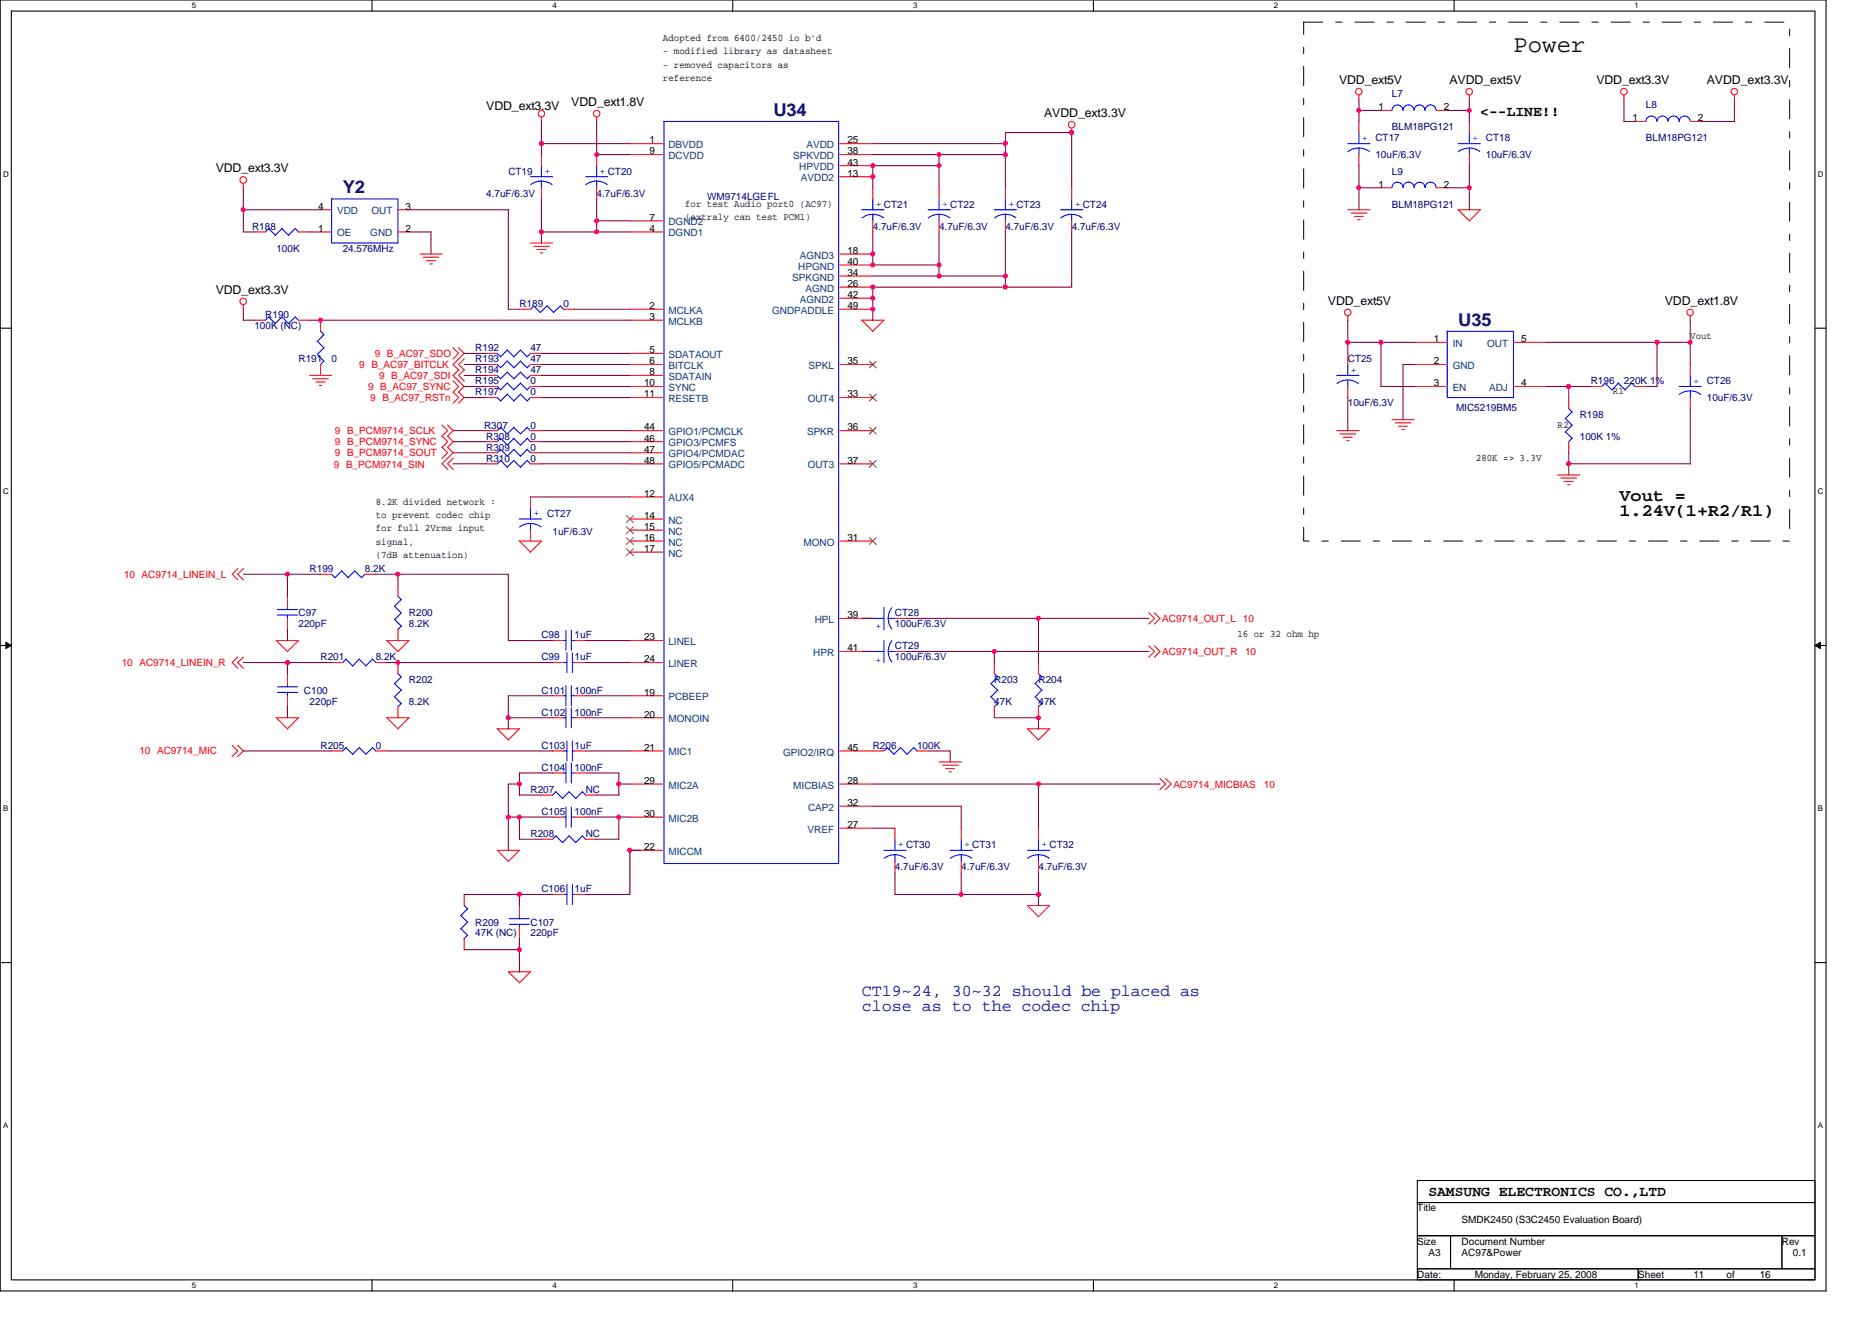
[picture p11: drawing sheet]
<svg xmlns="http://www.w3.org/2000/svg" width="297mm" height="210mm" viewBox="0 0 297 210" stroke-linecap="round" stroke-linejoin="round" font-family="sans-serif">
<path d="M0 0h289.7v204.9h-289.7zM1.8 1.8h286.2v201.3h-286.2z" fill="none" stroke="#000" stroke-width=".17"/>
<g fill="#fff">
<path d="M30.4 .2h.7v1.4h-.7z"/>
<path d="M30.4 203.3h.7v1.4h-.7z"/>
</g>
<path d="M59 0v1.8M59 203.1v1.8" fill="none" stroke="#000" stroke-width=".17"/>
<g fill="#fff">
<path d="M87.6 .2h.7v1.4h-.7z"/>
<path d="M87.6 203.3h.7v1.4h-.7z"/>
</g>
<path d="M116.3 0v1.8M116.3 203.1v1.8" fill="none" stroke="#000" stroke-width=".17"/>
<g fill="#fff">
<path d="M144.9 .2h.7v1.4h-.7z"/>
<path d="M144.9 203.3h.7v1.4h-.7z"/>
</g>
<path d="M173.5 0v1.8M173.5 203.1v1.8" fill="none" stroke="#000" stroke-width=".17"/>
<g fill="#fff">
<path d="M202.1 .2h.7v1.4h-.7z"/>
<path d="M202.1 203.3h.7v1.4h-.7z"/>
</g>
<path d="M230.7 0v1.8M230.7 203.1v1.8" fill="none" stroke="#000" stroke-width=".17"/>
<g fill="#fff">
<path d="M259.4 .2h.6v1.4h-.6z"/>
<path d="M259.4 203.3h.6v1.4h-.6z"/>
<path d="M.5 26.9h.9v1.4h-.9z"/>
<path d="M288.4 26.9h.9v1.4h-.9z"/>
<path d="M.5 77.3h.9v1.4h-.9z"/>
<path d="M288.4 77.3h.9v1.4h-.9z"/>
</g>
<path d="M0 52.1h1.8M288 52.1h1.7" fill="none" stroke="#000" stroke-width=".17"/>
<g fill="#fff">
<path d="M.5 127.6h.8v1.4h-.8z"/>
<path d="M288.4 127.6h.9v1.4h-.9z"/>
</g>
<path d="M0 102.4h1.8M288 102.4h1.7" fill="none" stroke="#000" stroke-width=".17"/>
<path d="M.9 101.9l.9 .5-.9 .5zM288 102.4l.9-.5v1z" fill="#000" stroke="#000" stroke-width=".16"/>
<g fill="#fff">
<path d="M.5 177.9h.8v1.4h-.8z"/>
<path d="M288.4 177.9h.9v1.4h-.9z"/>
</g>
<path d="M0 152.8h1.8M288 152.8h1.7M224.9 187.4h63.1v3.5h-63.1zM224.9 190.9h63.1v5.2h-63.1zM224.9 196.1h5.3v5.3h-5.3zM230.2 196.1h52.5v5.3h-52.5zM282.7 196.1h5.3v5.3h-5.3zM224.9 201.4h35v1.7h-35zM259.9 201.4h28.1v1.7h-28.1z" fill="none" stroke="#000" stroke-width=".17"/>
<path d="M206.9 3.5h77.1v82.4h-77.1v-82.4" fill="none" stroke="#000" stroke-width=".16" stroke-dasharray="3 2 1 2"/>
<g fill="none" stroke="#f00" stroke-width=".17">
<path d="M85.9 18.6v.7M94.7 18.6v.7M215.6 15.1v.7M215.6 19.3v1.7M219.1 17.5h1.8M227.9 17.5h1.7M233.1 19.3v1.7M233.1 15.1v.7M257.7 15.1v.7M259.4 19.3h1.8M268.2 19.3h1.7M275.2 15.1v.7"/>
<path d="M38.6 29.1v.7M40.4 36.8h1.7M47.4 36.8h1.7M50.9 33.3h1.7M50.9 36.8h1.7M63.1 33.3h1.8M63.1 36.8h1.8M84.2 38.6h3.5M84.7 39.1h2.5M85.2 39.6h1.4M85.9 24.5v1.8M85.9 29.8v1.8"/>
<path d="M94.7 24.5v1.8M94.7 29.8v1.8M99.9 36.8h5.3M99.9 22.8h5.3M99.9 24.5h5.3M99.9 35.1h5.3M133.2 22.8h5.3M133.2 24.5h5.3M133.2 26.3h5.3M133.2 28h5.3M138.5 29.8v1.8M138.5 35.1v1.7"/>
<path d="M149 29.8v1.8M149 35.1v1.7M159.5 29.8v1.8M159.5 35.1v1.7M170 20.3v.8M170 29.8v1.8M170 35.1v1.7M213.9 33.3h3.5M214.4 33.8h2.5M214.9 34.4h1.4M215.4 34.9h.4M215.6 24.5v1.8"/>
<path d="M219.1 29.8h1.8M227.9 29.8h1.7M233.1 24.5v1.8M234.9 33.3l-1.8 1.8-1.7-1.8h3.5M38.6 48.4v.7M40.4 50.8h1.7M47.4 50.8h1.7M49.1 59.6h3.5M50.9 50.8v1.8M50.9 57.8v1.8M66.7 40.3h3.5M67.2 40.8h2.4"/>
<path d="M67.7 41.4h1.4M68.2 41.9h.4M71.9 55.2l.9 .9-.9 .9M72.7 55.2l1 .9-1 .9M72.8 56.9l-.9 .9 .9 .9M72.8 58.7l-.9 .9 .9 .9M73.7 56.9l-.9 .9 .9 .9M73.7 58.7l-.9 .9 .9 .9M77.1 59.6h1.8M77.1 57.8h1.8M77.1 56.1h1.8M82.4 49.1h1.8"/>
<path d="M84.2 59.6h1.7M84.2 57.8h1.7M84.2 56.1h1.7M85.7 40.1h.4M89.4 49.1h1.8M99.9 50.8h5.3M99.9 59.6h5.3M99.9 57.8h5.3M99.9 49.1h5.3M99.9 56.1h5.3M133.2 40.3h5.3M133.2 57.8h5.3"/>
<path d="M133.2 49.1h5.3M133.2 45.6h5.3M133.2 43.8h5.3M133.2 42.1h5.3M133.2 47.3h5.3M140.2 50.8l-1.7 1.8M140.3 50.8h-3.5l1.7 1.8M213.9 56.1v1.7M213.9 50.1v.7M224.4 54.3h5.2M224.4 57.8h5.2M240.2 54.3h5.2"/>
<path d="M268.2 50.1v.7M268.2 57.8v1.8M49.6 60.1h2.5M50.1 60.6h1.5M50.7 61.2h.4M70.1 67.5l.9 .8-.9 1M70.1 71l.9 .9-.9 .8M70.1 69.2l.9 .9-.9 .9M71 67.5l.9 .8-.9 1M71 71l.9 .9-1.8 1.7 1 .9M71 69.2l.9 .9-.9 .9M71.9 60.5l.9 .8-.9 1"/>
<path d="M71.9 62.2l.9 .9-.9 .9M71.9 72.7l-.9 .9 .9 .9M72.7 60.5l1 .8-1 1M72.7 62.2l1 .9-1 .9M77.1 68.3h1.8M77.1 71.9h1.8M77.1 73.6h1.8M77.1 70.1h1.8M77.1 61.3h1.8M77.1 63.1h1.8M84.2 68.3h1.7M84.2 71.9h1.7"/>
<path d="M84.2 73.6h1.7M84.2 70.1h1.7M84.2 78.9v1.7M84.2 61.3h1.7M84.2 63.1h1.7M99.9 68.3h5.3M99.9 61.3h5.3M99.9 63.1h5.3M99.9 71.9h5.3M99.9 73.6h5.3M99.9 70.1h5.3M99.9 78.9h5.3"/>
<path d="M133.2 68.3h5.3M133.2 63.1h5.3M133.2 73.6h5.3M212.1 68.3h3.5M212.6 68.9h2.5M213.1 69.4h1.5M213.7 69.9h.4M213.9 61.3v1.8M220.9 66.6h3.5M221.4 67.1h2.5M221.9 67.6h1.4M222.5 68.2h.3"/>
<path d="M224.4 61.3h5.2M240.2 61.3h5.2M247.2 75.4h3.5M247.7 75.9h2.5M248.2 76.4h1.4M248.7 76.9h.4M248.9 63.1v1.8M248.9 70.1v1.8M252.4 61.3h1.8M259.4 61.3h1.8M268.2 63.1v1.8M37.7 90.2l-.9 .9 .9 .9"/>
<path d="M38.6 90.2l-.9 .9 .9 .9M45.6 94.6v1.8M45.6 98.1v1.8M50.9 91.1h1.7M57.9 91.1h1.7M63.1 92.9v1.7M63.1 99.9v1.8M82.4 85.9l1.8 1.7M82.4 85.9h3.5l-1.7 1.8M84.2 84.1v1.8M99.9 85.9h5.3M99.9 87.6h5.3"/>
<path d="M99.9 84.1h5.3M99.9 82.4h5.3M133.2 85.9h5.3M133.2 98.1h5.3M142 98.1h1.8M182.3 97.3l.9 .8-.9 .9M183.2 97.3l.9 .8-.9 .9M36.8 118.3l.9 .9-.9 .9M37.7 118.3l.9 .9-.9 .9M37.7 104.3l-.9 .9 .9 .9M38.6 104.3l-.9 .9 .9 .9M43.8 113.9l1.8 1.8"/>
<path d="M43.8 101.6l1.8 1.8M43.9 113.9h3.5M43.9 101.7h3.5M45.6 106.9v1.8M45.6 110.4v1.8M47.4 113.9l-1.8 1.8M47.4 101.7l-1.8 1.7M52.6 119.2h1.8M52.6 105.2h1.8M59.6 119.2h1.8M59.6 105.2h1.8M61.4 113.9l1.7 1.8"/>
<path d="M61.4 101.6l1.7 1.8M61.4 113.9h3.5l-1.8 1.8M61.4 101.7h3.5l-1.8 1.7M63.1 105.2v1.7M63.1 112.2v1.7M80.7 117.4l-1.8-1.7h3.5l-1.8 1.8M87.7 119.2h1.7M87.7 105.2h1.7M87.7 113.9h1.7M87.7 101.7h1.7M87.7 110.4h1.7M91.2 113.9h1.7"/>
<path d="M91.2 101.7h1.7M91.2 110.4h1.7M91.2 119.2h1.7M91.2 105.2h1.7M99.9 113.9h5.3M99.9 101.7h5.3M99.9 110.4h5.3M99.9 119.2h5.3M99.9 105.2h5.3M133.2 119.2h7M133.2 103.4h5.3M142 103.4h1.8"/>
<path d="M145.5 119.2h1.8M157.8 105.2v1.7M157.8 112.2v1.7M164.8 105.2v1.7M164.8 112.2v1.7M166.5 115.7l-1.7 1.8M166.6 115.7h-3.6l1.8 1.7M182.3 102.5l.9 .9-.9 .9M183.2 102.5l.9 .9-.9 .9M80.7 136.7l-1.8-1.7h3.5l-1.8 1.7M85.9 133.2h1.8M85.9 126.2h1.8"/>
<path d="M87.7 122.7h1.7M87.7 129.7h1.7M91.2 122.7h1.7M91.2 129.7h1.7M92.9 133.2h1.8M92.9 126.2h1.8M99.9 135h5.3M99.9 129.7h5.3M99.9 124.4h5.3M133.2 124.4h5.3M133.2 131.4h5.3M133.2 128h5.3"/>
<path d="M142 131.4v1.8M142 136.7v1.8M149 120.9h3.5M149.5 121.5h2.5M150 122h1.5M150.6 122.5h.4M152.5 131.4v1.8M152.5 136.7v1.8M164.8 131.4v1.8M164.8 136.7v1.8M184 123.5l1 .9-1 .9M184.9 123.5l.9 .9-.9 .9"/>
<path d="M73.7 142v1.7M73.7 149v1.7M82.4 143.7v1.8M82.4 147.2v1.8M84.2 154.2l-1.8 1.8M84.2 154.2h-3.5l1.7 1.8M87.7 142h1.7M91.2 142h1.7M166.5 143.7l-1.7 1.8M166.6 143.7h-3.6l1.8 1.8"/>
<circle cx="85.9" cy="18" r=".52"/>
<circle cx="94.7" cy="18" r=".52"/>
<circle cx="170" cy="19.8" r=".52"/>
<circle cx="215.6" cy="14.5" r=".51"/>
<circle cx="233.1" cy="14.5" r=".51"/>
<circle cx="257.7" cy="14.5" r=".52"/>
<circle cx="275.2" cy="14.5" r=".52"/>
<circle cx="38.6" cy="28.6" r=".52"/>
<circle cx="38.6" cy="47.8" r=".52"/>
<circle cx="213.9" cy="49.6" r=".52"/>
<circle cx="268.2" cy="49.6" r=".51"/>
</g>
<g fill="none" stroke="#00f" stroke-width=".17">
<path d="M105.4 19.3h27.7v117.8h-27.7zM220.9 17.5a.88 .88 0 0 1 .8-.8 .88 .88 0 0 1 .9 .8 .88 .88 0 0 1 .9-.8 .88 .88 0 0 1 .9 .8 .87 .87 0 0 1 .9-.8 .87 .87 0 0 1 .8 .8 .88 .88 0 0 1 .9-.8 .88 .88 0 0 1 .9 .8M261.2 19.3a.88 .88 0 0 1 .9-.9 .88 .88 0 0 1 .8 .9 .88 .88 0 0 1 .9-.9 .88 .88 0 0 1 .9 .9 .88 .88 0 0 1 .9-.9 .88 .88 0 0 1 .8 .9 .88 .88 0 0 1 .9-.9 .88 .88 0 0 1 .9 .9M42.6 36.3l1.1 1.1M42.6 36.3l-.5 .5M44.7 36.3l1.1 1.1M44.8 36.3l-1.1 1M46.8 36.3l.6 .5M46.9 36.3l-1.1 1M52.6 31.6h10.5v7h-10.5zM84.2 28h3.5M84.2 29.3l.6-.3 1.1-.3 .7 .1 1 .5"/>
<path d="M85.9 26.3v1.8M85.9 28.7v1.1M92.9 28h3.6M93 29.3l.6-.3 1.1-.3 .7 .1 1 .5M94.7 26.3v1.8M94.7 28.7v1.1M136.8 33.3h3.5M138.5 31.6v1.7M138.5 34v1.1M140.2 34.6l-1-.5-.7-.1-1.1 .2-.6 .4M147.3 33.3h3.5M149 31.6v1.7"/>
<path d="M149 34v1.1M150.7 34.6l-1-.5-.7-.1-1.1 .2-.6 .4M157.8 33.3h3.5M159.5 31.6v1.7M159.5 34v1.1M161.2 34.6l-1-.5-.7-.1-1.1 .2-.6 .4M168.3 33.3h3.5M168.3 34.6a2.79 2.79 0 0 1 3.4 0M170 31.6v1.7M170 34v1.1M213.9 22.8h3.5M213.9 24.1a2.83 2.83 0 0 1 3.4 0"/>
<path d="M215.6 21v1.8M215.6 23.5v1.1M227.9 29.8a.88 .88 0 0 0-.9-.9 .88 .88 0 0 0-.9 .9 .87 .87 0 0 0-.8-.9 .87 .87 0 0 0-.9 .9 .88 .88 0 0 0-.9-.9 .88 .88 0 0 0-.9 .9 .88 .88 0 0 0-.9-.9 .88 .88 0 0 0-.8 .9M231.4 22.8h3.5M231.4 24.1a2.83 2.83 0 0 1 3.4 0M233.1 21v1.8M233.1 23.5v1.1M42.1 50.8l.5-.5 1.1 1.1M43.7 51.4l1.1-1.1 1 1.1M47.4 50.8l-.5-.5-1.1 1.1M50.4 54.2l1 1M50.4 56.3l1 1"/>
<path d="M50.9 52.6l.5 .5M51.4 53.1l-1.1 1.1M51.4 55.2l-1.1 1.1M51.4 57.3l-.6 .6M78.9 57.8l.5 .6M78.9 56.1l.5 .5M78.9 59.6l.5 .5M80.5 57.3l1 1.1M80.5 55.5l1 1.1M80.5 57.3l-1.1 1.1M80.5 55.6l-1.1 1M82.6 57.3l1 1.1"/>
<path d="M82.6 55.5l1 1.1M82.6 59.1l1 1M82.6 57.3l-1.1 1.1M82.6 55.6l-1.1 1M82.6 59.1l-1.1 1M84.2 57.8l-.6 .6M84.2 49.1l.5-.6 1.1 1.1M84.2 56.1l-.6 .5M84.2 59.6l-.6 .5M86.8 48.6l1.1 1M86.8 48.5l-1.1 1.1M88.9 48.6l.5 .5"/>
<path d="M88.9 48.5l-1.1 1.1M212.1 59.6h3.5M213.9 57.8v1.8M229.6 52.6h10.6v10.5h-10.6zM268.2 59.6v1.8M79.4 67.8l1.1 1.1M79.4 71.3l1.1 1.1M79.4 73.1l1.1 1.1M79.4 69.6l1.1 1.1M79.5 67.8l-.6 .5M79.5 71.3l-.6 .6M79.5 73.1l-.6 .5"/>
<path d="M79.5 69.6l-.6 .5M80.5 60.8l1 1.1 1.1-1.1M80.5 60.8l-1.1 1.1-.5-.6M81.5 60.1l-1-1-1.1 1M81.5 67.8l1.1 1.1M81.5 71.3l1.1 1.1M81.5 73.1l1.1 1.1M81.5 69.6l1.1 1.1M81.6 67.8l-1.1 1.1M81.6 71.3l-1.1 1.1M81.6 73.1l-1.1 1M81.6 69.6l-1.1 1"/>
<path d="M82.6 62.5l1 1.1M82.6 60.8l1 1.1M82.6 62.6l-1.1 1-1-1.1-1.1 1.1-.5-.5M83.6 69.6l.6 .5M83.7 69.6l-1.1 1M84.2 63.1l-.6 .5M84.2 61.3l-.6 .6M84.2 68.4l-.5-.6-1.1 1.1M84.2 71.9l-.5-.6-1.1 1.1M84.2 73.6l-.5-.5-1.1 1M212.1 60.9a2.79 2.79 0 0 1 3.4 0M213.9 60.3v1.1"/>
<path d="M248.4 66.4l1.1 1.1M248.4 68.5l1.1 1.1M248.9 64.9l.6 .5M249.4 65.4l-1 1M249.4 67.5l-1 1.1M249.4 69.6l-.5 .5M254.7 60.8l1.1 1.1M254.7 60.8l-.5 .5M256.8 60.8l1.1 1.1M256.8 60.8l-1 1.1M258.9 60.8l.6 .6M258.9 60.8l-1.1 1.1"/>
<path d="M266.4 61.3h3.6M266.5 62.6a2.83 2.83 0 0 1 3.4 0M268.2 62v1.1M44 97.6h3.2M44 96.8h3.2M45.6 96.4v.4M45.6 97.6v.5M52.6 91.1l.5 .6M55.2 91.7l-1-1.1-1.1 1.1M57.4 91.7l-1.1-1.1-1.1 1.1M57.9 91.1l-.6 .6M63.1 94.6l.6 .6"/>
<path d="M63.7 95.2l-1.1 1 1.1 1.1M63.7 97.3l-1.1 1 1.1 1.1M63.7 99.4l-.6 .5M82.4 82.4h3.5M82.4 83.7a2.83 2.83 0 0 1 3.4 0M84.2 80.6v1.8M84.2 83.1v1.1M138.5 98.1h1.8M140.2 96.4v3.5M140.9 98.1l.1 .8 .5 .9M140.9 98.1h1.1M141.5 96.4l-.3 .7-.3 1"/>
<path d="M44 109.9h3.2M44 109h3.2M45.6 108.7v.3M45.6 109.9v.5M54.9 118.7l1.1 1M54.9 104.6l1.1 1.1M54.9 118.6l-.5 .6M54.9 104.6l-.5 .6M56 119.7l1-1.1 1.1 1.1M57 104.6l1.1 1.1M57 104.6l-1 1.1M59.1 118.7l.5 .5"/>
<path d="M59.1 104.6l.5 .6M59.1 118.6l-1 1.1M59.1 104.6l-1 1.1M62.6 108.5l1.1 1.1M62.6 110.6l1.1 1.1-.6 .5M63.1 106.9l.6 .6M63.7 107.4l-1.1 1.1M63.7 109.5l-1.1 1.1M89.4 110.4h.4M89.4 113.9h.4M89.4 101.7h.4M89.4 119.2h.6"/>
<path d="M89.4 105.2h.6M89.8 100.1v3.1M89.8 108.8v3.2M89.8 112.3v3.2M90 103.6v3.2M90 117.6v3.2M90.6 110.4h.6M90.6 113.9h.6M90.6 101.7h.6M90.7 100.1v3.1M90.7 108.8v3.2M90.7 112.3v3.2"/>
<path d="M90.8 119.2h.4M90.8 105.2h.4M90.8 103.6v3.2M90.8 117.6v3.2M138.5 103.4h1.8M140.2 119.2l.6-.6 1.1 1.1M140.2 101.7v3.5M140.9 103.4h1.1M141.5 101.7l-.5 1-.1 .7 .3 1.1 .3 .6M141.8 119.7l1.1-1.1 1.1 1.1M145 118.7l.5 .5M145 118.6l-1.1 1.1"/>
<path d="M157.2 108.5l1.1 1.1M157.2 110.6l1.1 1.1-.5 .5M157.8 106.9l.5 .6M158.3 107.4l-1.1 1.1M158.3 109.5l-1.1 1.1M164.3 108.5l1 1.1M164.3 110.6l1 1.1M164.8 106.9l.5 .6M165.3 107.4l-1 1.1M165.3 109.5l-1 1.1M165.3 111.7l-.5 .5M88.2 132.7l1.1 1.1"/>
<path d="M88.2 125.7l1.1 1M88.2 132.7l-.5 .5M88.2 125.6l-.5 .6M89.4 122.7h.4M89.4 129.7h.4M89.8 121.1v3.2M89.8 128.1v3.2M90.3 132.7l1.1 1.1M90.3 132.7l-1 1M90.3 125.6l-1 1.1M90.6 122.7h.6M90.6 129.7h.6"/>
<path d="M90.7 121.1v3.2M90.7 128.1v3.2M92.4 132.7l.6 .5M92.4 125.7l.6 .5M92.4 132.7l-1 1M92.4 125.6l-1 1.1-1.1-1M140.2 135h3.6M140.3 136.2l.6-.3 1.1-.2h.7l1 .5M142 133.2v1.8M142 135.7v1M150.8 135h3.5M150.8 136.2a2.86 2.86 0 0 1 3.4 0"/>
<path d="M152.5 133.2v1.8M152.5 135.7v1M163 135h3.6M163.1 136.2l.6-.3 1.1-.2h.7l1 .5M164.8 133.2v1.8M164.8 135.7v1M73.7 143.7l.5 .6M74.2 144.3l-1.1 1 1.1 1.1M74.2 146.3l-1.1 1.1 1.1 1.1M74.2 148.4l-.6 .6M80.8 146.7h3.2M80.8 145.8h3.2"/>
<path d="M82.4 145.5v.3M82.4 146.7v.5M89.4 142h.6M90 140.4v3.2M90.8 142h.4M90.8 140.4v3.2"/>
</g>
<g fill="none" stroke="#804000" stroke-width=".16">
<path d="M138 57.3l1 1.1M139 57.3l-1.1 1.1M138 62.6l1 1M138 67.8l1 1.1M138 73.1l1 1.1M139 62.6l-1.1 1M139 67.8l-1.1 1.1M139 73.1l-1.1 1.1M99.4 85.3l1.1 1.1M99.4 87.1l1.1 1.1M99.4 83.6l1.1 1.1M99.4 81.9l1.1 1"/>
<path d="M100.5 85.3l-1.1 1.1M100.5 87.1l-1.1 1.1M100.5 83.6l-1.1 1.1M100.5 81.9l-1.1 1M138 85.3l1 1.1M139 85.3l-1.1 1.1"/>
</g>
<g fill="none" stroke="#800040" stroke-width=".17">
<path d="M85.9 19.3v5.3M94.7 19.3v5.3M215.6 17.5h3.5M215.6 15.8v3.5M229.6 17.5h3.6M233.1 15.8v3.5M257.7 15.8v3.5M257.7 19.3h1.8M269.9 19.3h5.3M275.2 15.8v3.5M38.6 33.3h12.3M38.6 29.8v7h1.8"/>
<path d="M49.1 36.8h1.8M64.9 33.3h15.8M64.9 36.8h3.5v3.5M80.7 33.3v15.8M85.9 36.8h14M85.9 22.8h14.1M85.9 31.6v7M94.7 24.5h5.2M94.7 35.1h5.2M94.7 31.6v5.2M138.5 22.8h21.1M138.5 36.8v5.3"/>
<path d="M138.5 24.5h21.1M149 24.5v5.3M149 36.8v7M149 26.3h-10.5v3.5M159.5 29.8v-8.8h10.6l-.1 8.8M159.5 36.8v8.8M170 36.8l.1 8.8h-31.6v5.2M215.6 29.8h3.5M215.6 26.3v7M229.6 29.8h3.6M233.1 26.3v7M38.6 49.1v1.7"/>
<path d="M38.6 50.8h1.8M49.1 50.8h50.9M73.6 59.6h3.5M73.7 57.8h3.5M73.7 56.1h3.5M80.7 49.1h1.7M85.9 59.6h14M85.9 57.8h14.1M85.9 56.1h14.1M91.2 49.1h8.8M138.5 43.8h21.1M138.5 42.1h10.5"/>
<path d="M213.9 50.8v5.3M213.9 54.3h10.5M219.1 54.3v7.1M224.4 57.8h-1.8v8.8M245.4 54.3h22.8M262.9 54.3v7.1M268.2 50.8v7.1M71.9 70.1h5.3M71.9 73.6h5.3M71.9 68.3h5.3M71.9 71.9h5.3M73.6 61.3h3.5"/>
<path d="M73.6 63.1h3.5M84.2 78.9h15.8M85.9 61.3h14M85.9 63.1h14M85.9 71.9h14.1M85.9 68.3h14.1M85.9 70.1h14.1M85.9 73.6h14.1M213.9 63.1v5.3M219.1 61.3h5.3M245.4 61.3h7M248.9 73.6h19.3"/>
<path d="M248.9 61.3v1.8M248.9 71.9v3.5M261.2 61.3h1.8M268.2 64.9v8.7M38.6 91.1h12.3M45.6 99.9v1.8M45.6 91.1v3.6M59.6 91.1h21.1M63.1 91.1v1.8M80.7 91.1v10.6h7M136.8 98.1h1.7M143.8 98.1h38.5"/>
<path d="M164.8 98.1v7.1M38.6 105.2h14M38.6 119.2h14M45.6 105.2v1.7M45.6 112.2v1.7M61.4 119.2h26.3M61.4 105.2h26.3M80.7 113.9h7M87.7 110.4h-7v5.3M92.9 101.7h7M92.9 110.4h7M92.9 105.2h7.1"/>
<path d="M92.9 113.9h7.1M92.9 119.2h7.1M136.8 103.4h1.7M143.8 103.4h38.5M147.3 119.2h3.5v1.7M157.8 113.9h7v1.8M157.8 103.4v1.8M80.7 129.7h7M82.4 126.2h3.5M82.4 122.7h5.3M82.4 122.7v3.5M82.4 129.7v3.5h3.5"/>
<path d="M82.4 124.4h-1.7v10.6M92.9 129.7h7.1M92.9 122.7h5.3M94.7 126.2h3.5M94.7 133.2h3.5M98.2 124.4h1.8M98.2 122.7v3.5M98.2 129.7v3.5M101.7 135l-1.8-.1 .1 7.1h-7.1M138.5 124.4h45.6M138.5 128h14v3.5M138.5 131.4h3.5"/>
<path d="M142 138.5v3.5h22.8M152.5 138.5v3.5M164.8 124.4v7.1M164.8 138.4v5.3M73.7 142h14M73.7 150.7h8.7M82.4 142v1.7M82.4 149v5.3"/>
</g>
<g fill="#f0f" stroke="#f0f" stroke-width=".17">
<circle cx="63.1" cy="105.2" r=".35"/>
<circle cx="164.8" cy="113.9" r=".34"/>
<circle cx="164.8" cy="98.1" r=".34"/>
<circle cx="157.8" cy="103.4" r=".34"/>
<circle cx="138.5" cy="28" r=".34"/>
<circle cx="138.5" cy="40.3" r=".34"/>
<circle cx="138.5" cy="26.3" r=".34"/>
<circle cx="149" cy="26.3" r=".34"/>
<circle cx="138.5" cy="49.1" r=".34"/>
<circle cx="138.5" cy="42.1" r=".34"/>
<circle cx="149" cy="42.1" r=".34"/>
<circle cx="138.5" cy="47.3" r=".34"/>
<circle cx="149" cy="24.5" r=".34"/>
<circle cx="159.5" cy="24.5" r=".35"/>
<circle cx="159.5" cy="22.8" r=".35"/>
<circle cx="170" cy="21" r=".34"/>
<circle cx="149" cy="43.8" r=".34"/>
<circle cx="159.5" cy="43.8" r=".35"/>
<circle cx="138.5" cy="45.6" r=".34"/>
<circle cx="159.5" cy="45.6" r=".35"/>
<circle cx="164.8" cy="124.4" r=".34"/>
<circle cx="152.5" cy="142" r=".34"/>
<circle cx="164.8" cy="142" r=".34"/>
<circle cx="85.9" cy="22.8" r=".34"/>
<circle cx="85.9" cy="36.8" r=".34"/>
<circle cx="94.7" cy="36.8" r=".34"/>
<circle cx="94.7" cy="35" r=".34"/>
<circle cx="94.7" cy="24.5" r=".34"/>
<circle cx="38.6" cy="33.3" r=".34"/>
<circle cx="50.9" cy="50.8" r=".34"/>
<circle cx="45.6" cy="105.2" r=".35"/>
<circle cx="63.1" cy="91.1" r=".35"/>
<circle cx="80.7" cy="113.9" r=".35"/>
<circle cx="82.4" cy="124.4" r=".34"/>
<circle cx="80.7" cy="129.7" r=".35"/>
<circle cx="82.4" cy="129.7" r=".34"/>
<circle cx="98.2" cy="129.7" r=".35"/>
<circle cx="99.9" cy="134.9" r=".34"/>
<circle cx="98.2" cy="124.4" r=".35"/>
<circle cx="45.6" cy="91.1" r=".35"/>
<circle cx="268.2" cy="54.3" r=".34"/>
<circle cx="233.1" cy="17.5" r=".34"/>
<circle cx="233.1" cy="29.8" r=".34"/>
<circle cx="215.6" cy="29.8" r=".34"/>
<circle cx="248.9" cy="73.6" r=".34"/>
<circle cx="213.8" cy="54.3" r=".34"/>
<circle cx="219.1" cy="54.3" r=".34"/>
<circle cx="248.9" cy="61.3" r=".34"/>
<circle cx="215.6" cy="17.5" r=".34"/>
<circle cx="262.9" cy="54.3" r=".34"/>
<circle cx="82.4" cy="142" r=".34"/>
<circle cx="82.4" cy="150.7" r=".34"/>
</g>
<text font-size="3.9" x="240.2" y="8.3">Power</text>
<g font-size="2.8" fill="#000080">
<text x="122.7" y="18.4">U34</text>
<text x="54.4" y="30.6">Y2</text>
<text x="231.4" y="51.7">U35</text>
</g>
<g font-size="2.8">
<text x="257" y="79.4">Vout =</text>
<text x="257" y="81.9">1.24V(1+R2/R1)</text>
</g>
<g font-size="2.6" fill="#0000a0">
<text x="136.8" y="158.1">CT19~24, 30~32 should be placed as</text>
<text x="136.8" y="160.5">close as to the codec chip</text>
</g>
<g font-size="2.3">
<text x="234.9" y="18.4">&lt;--LINE!!</text>
<text x="226.6" y="189.8">SAMSUNG ELECTRONICS CO.,LTD</text>
</g>
<g font-size="1.9">
<text x="77.1" y="17.5">VDD_ext3.3V</text>
<text x="90.7" y="16.8">VDD_ext1.8V</text>
<text x="212.5" y="13.3">VDD_ext5V</text>
<text x="230" y="13.3">AVDD_ext5V</text>
<text x="253.3" y="13.3">VDD_ext3.3V</text>
<text x="270.8" y="13.3">AVDD_ext3.3V</text>
<text x="165.7" y="18.5">AVDD_ext3.3V</text>
<text x="34.2" y="27.3">VDD_ext3.3V</text>
<text x="34.2" y="46.6">VDD_ext3.3V</text>
<text x="210.7" y="48.3">VDD_ext5V</text>
<text x="264.2" y="48.3">VDD_ext1.8V</text>
</g>
<g font-size="1.6">
<text x="105.2" y="6.5">Adopted from 6400/2450 io b'd</text>
<text x="105.2" y="8.6">- modified library as datasheet</text>
<text x="105.2" y="10.8">- removed capacitors as</text>
<text x="105.2" y="12.9">reference</text>
<text x="218.8" y="17.5">1</text>
<text x="229.1" y="17.5">2</text>
<text x="103.1" y="22.8">1</text>
<text x="134.5" y="22.8">25</text>
<text x="259.1" y="19.3">1</text>
<text x="269.4" y="19.3">2</text>
<text x="103.1" y="24.5">9</text>
<text x="134.5" y="26.3">43</text>
<text x="134.5" y="24.5">38</text>
<text x="134.5" y="28">13</text>
<text x="218.8" y="29.8">1</text>
<text x="229.1" y="29.8">2</text>
<text x="50.5" y="33.3">4</text>
<text x="64.4" y="33.3">3</text>
<text x="103.1" y="35">7</text>
<text x="108.7" y="32.8">for test Audio port0 (AC97)</text>
<text x="108.7" y="35">(extraly can test PCM1)</text>
<text x="50.5" y="36.8">1</text>
<text x="64.4" y="36.8">2</text>
<text x="103.1" y="36.8">4</text>
<text x="134.5" y="40.3">18</text>
<text x="134.5" y="45.6">26</text>
<text x="134.5" y="43.8">34</text>
<text x="134.5" y="42">40</text>
<text x="134.5" y="47.3">42</text>
<text x="103.1" y="49.1">2</text>
<text x="103.1" y="50.8">3</text>
<text x="134.5" y="49.1">49</text>
<text x="268.2" y="53.8">Vout</text>
<text x="103.1" y="57.8">6</text>
<text x="103.1" y="59.6">8</text>
<text x="103.1" y="56.1">5</text>
<text x="134.5" y="57.8">35</text>
<text x="227.5" y="54.3">1</text>
<text x="227.5" y="57.8">2</text>
<text x="241.4" y="54.3">5</text>
<text x="102.2" y="61.3">10</text>
<text x="102.2" y="63.1">11</text>
<text x="134.5" y="63.1">33</text>
<text x="227.5" y="61.3">3</text>
<text x="241.4" y="61.3">4</text>
<text x="255.9" y="62.6">R1</text>
<text x="102.2" y="70.1">46</text>
<text x="102.2" y="71.8">47</text>
<text x="102.2" y="68.3">44</text>
<text x="134.5" y="68.3">36</text>
<text x="247.2" y="67.9">R2</text>
<text x="102.2" y="73.6">48</text>
<text x="134.5" y="73.6">37</text>
<text x="234.2" y="73.1">280K =&gt; 3.3V</text>
<text x="59.6" y="80.1">8.2K divided network :</text>
<text x="59.6" y="82.2">to prevent codec chip</text>
<text x="102.2" y="78.8">12</text>
<text x="102.2" y="82.4">14</text>
<text x="59.6" y="84.3">for full 2Vrms input</text>
<text x="59.6" y="86.5">signal,</text>
<text x="59.6" y="88.6">(7dB attenuation)</text>
<text x="102.2" y="85.9">16</text>
<text x="102.2" y="87.6">17</text>
<text x="102.2" y="84.1">15</text>
<text x="134.5" y="85.9">31</text>
<text x="102.2" y="101.6">23</text>
<text x="134.5" y="98.1">39</text>
<text x="196.3" y="101.2">16 or 32 ohm hp</text>
<text x="102.2" y="105.1">24</text>
<text x="134.5" y="103.4">41</text>
<text x="102.2" y="110.4">19</text>
<text x="102.2" y="113.9">20</text>
<text x="102.2" y="119.2">21</text>
<text x="134.5" y="119.2">45</text>
<text x="102.2" y="124.4">29</text>
<text x="134.5" y="124.4">28</text>
<text x="102.2" y="129.7">30</text>
<text x="134.5" y="131.4">27</text>
<text x="134.5" y="127.9">32</text>
<text x="102.2" y="134.9">22</text>
<text x="224.9" y="192.3">Title</text>
<text x="224.9" y="197.5">Size</text>
<text x="231.9" y="197.5">Document Number</text>
<text x="231.9" y="194">SMDK2450 (S3C2450 Evaluation Board)</text>
<text x="282.7" y="197.5">Rev</text>
<text x="224.9" y="202.8">Date:</text>
<text x="226.6" y="199.3">A3</text>
<text x="231.9" y="199.3">AC97&amp;Power</text>
<text x="234" y="202.8">Monday, February 25, 2008</text>
<text x="259.9" y="202.8">Sheet</text>
<text x="268.7" y="202.8">11</text>
<text x="274" y="202.8">of</text>
<text x="279.2" y="202.8">16</text>
<text x="284.5" y="199.3">0.1</text>
</g>
<g font-size="1.6" fill="#000080">
<text x="220.9" y="15.5">L7</text>
<text x="261.2" y="17.2">L8</text>
<text x="218.2" y="22.5">CT17</text>
<text x="220.9" y="20.7">BLM18PG121</text>
<text x="235.8" y="22.5">CT18</text>
<text x="261.2" y="22.5">BLM18PG121</text>
<text x="80.7" y="27.7">CT19</text>
<text x="218.2" y="25.1">10uF/6.3V</text>
<text x="220.9" y="27.7">L9</text>
<text x="235.8" y="25.1">10uF/6.3V</text>
<text x="77.1" y="31.2">4.7uF/6.3V</text>
<text x="94.7" y="31.2">4.7uF/6.3V</text>
<text x="112.2" y="31.7">WM9714LGEFL</text>
<text x="220.9" y="33">BLM18PG121</text>
<text x="40" y="36.5">R188</text>
<text x="43.9" y="40">100K</text>
<text x="54.4" y="40">24.576MHz</text>
<text x="138.5" y="36.5">4.7uF/6.3V</text>
<text x="149" y="36.5">4.7uF/6.3V</text>
<text x="159.5" y="36.5">4.7uF/6.3V</text>
<text x="170" y="36.5">4.7uF/6.3V</text>
<text x="40.4" y="52.2">100K (NC)</text>
<text x="42.1" y="50.5">R190</text>
<text x="82.4" y="48.7">R189</text>
<text x="89.4" y="48.7">0</text>
<text x="47.4" y="57.5">R191</text>
<text x="52.6" y="57.5">0</text>
<text x="75.4" y="57.5">R193</text>
<text x="75.4" y="55.8">R192</text>
<text x="75.4" y="59.3">R194</text>
<text x="84.2" y="57.5">47</text>
<text x="84.2" y="55.8">47</text>
<text x="84.2" y="59.3">47</text>
<text x="213.9" y="57.5">CT25</text>
<text x="75.4" y="62.8">R197</text>
<text x="75.4" y="61">R195</text>
<text x="84.2" y="62.8">0</text>
<text x="84.2" y="61">0</text>
<text x="213.9" y="64.5">10uF/6.3V</text>
<text x="231" y="65.2">MIC5219BM5</text>
<text x="252.4" y="61">R196</text>
<text x="257.7" y="61">220K 1%</text>
<text x="270.8" y="61">CT26</text>
<text x="270.8" y="63.6">10uF/6.3V</text>
<text x="76.8" y="68">R307</text>
<text x="77.1" y="71.5">R309</text>
<text x="77.1" y="69.8">R308</text>
<text x="84.2" y="68">0</text>
<text x="84.2" y="71.5">0</text>
<text x="84.2" y="69.8">0</text>
<text x="250.7" y="66.3">R198</text>
<text x="250.7" y="69.8">100K 1%</text>
<text x="77.1" y="73.3">R310</text>
<text x="84.2" y="73.3">0</text>
<text x="86.8" y="82">CT27</text>
<text x="87.7" y="84.8">1uF/6.3V</text>
<text x="49.1" y="90.8">R199</text>
<text x="57.9" y="90.8">8.2K</text>
<text x="47.4" y="97.8">C97</text>
<text x="47.4" y="99.6">220pF</text>
<text x="64.9" y="97.8">R200</text>
<text x="64.9" y="99.6">8.2K</text>
<text x="85.9" y="101.3">C98</text>
<text x="91.2" y="101.3">1uF</text>
<text x="142" y="97.8">CT28</text>
<text x="142" y="99.6">100uF/6.3V</text>
<text x="50.9" y="104.8">R201</text>
<text x="59.6" y="104.8">8.2K</text>
<text x="85.9" y="104.8">C99</text>
<text x="91.2" y="104.8">1uF</text>
<text x="142" y="103.1">CT29</text>
<text x="142" y="104.8">100uF/6.3V</text>
<text x="48.2" y="110.1">C100</text>
<text x="49.1" y="111.8">220pF</text>
<text x="64.9" y="108.3">R202</text>
<text x="64.9" y="111.8">8.2K</text>
<text x="85.9" y="110.1">C101</text>
<text x="85.9" y="113.6">C102</text>
<text x="91.2" y="110.1">100nF</text>
<text x="91.2" y="113.6">100nF</text>
<text x="157.8" y="108.3">R203</text>
<text x="157.8" y="111.8">47K</text>
<text x="164.8" y="108.3">R204</text>
<text x="164.8" y="111.8">47K</text>
<text x="50.9" y="118.9">R205</text>
<text x="59.6" y="118.9">0</text>
<text x="85.9" y="118.9">C103</text>
<text x="91.2" y="118.9">1uF</text>
<text x="138.5" y="118.9">R206</text>
<text x="145.5" y="118.9">100K</text>
<text x="84.2" y="125.9">R207</text>
<text x="85.9" y="122.3">C104</text>
<text x="91.2" y="122.3">100nF</text>
<text x="92.9" y="125.9">NC</text>
<text x="85.9" y="129.4">C105</text>
<text x="91.2" y="129.4">100nF</text>
<text x="84.2" y="132.9">R208</text>
<text x="92.9" y="132.9">NC</text>
<text x="85.9" y="141.6">C106</text>
<text x="91.2" y="141.6">1uF</text>
<text x="142" y="138.1">4.7uF/6.3V</text>
<text x="152.5" y="138.1">4.7uF/6.3V</text>
<text x="164.8" y="138.1">4.7uF/6.3V</text>
<text x="75.4" y="146.9">R209</text>
<text x="75.4" y="148.6">47K (NC)</text>
<text x="84.2" y="146.9">C107</text>
<text x="84.2" y="148.6">220pF</text>
</g>
<g font-size="1.6" fill="#004080">
<text x="106.1" y="23.5">DBVDD</text>
<text x="128" y="23.5">AVDD</text>
<text x="106.1" y="25.3">DCVDD</text>
<text x="125.9" y="25.3">SPKVDD</text>
<text x="126.8" y="27">HPVDD</text>
<text x="127.1" y="28.8">AVDD2</text>
<text x="53.5" y="34">VDD</text>
<text x="58.9" y="34">OUT</text>
<text x="106.1" y="35.8">DGND2</text>
<text x="53.5" y="37.5">OE</text>
<text x="58.8" y="37.5">GND</text>
<text x="106.1" y="37.5">DGND1</text>
<text x="126.9" y="41">AGND3</text>
<text x="125.7" y="44.5">SPKGND</text>
<text x="126.7" y="42.8">HPGND</text>
<text x="127.8" y="46.3">AGND</text>
<text x="106.1" y="49.8">MCLKA</text>
<text x="106.1" y="51.5">MCLKB</text>
<text x="122.5" y="49.8">GNDPADDLE</text>
<text x="126.9" y="48">AGND2</text>
<text x="106.1" y="58.6">BITCLK</text>
<text x="106.1" y="56.8">SDATAOUT</text>
<text x="128.3" y="58.6">SPKL</text>
<text x="230.5" y="55.1">IN</text>
<text x="230.5" y="58.6">GND</text>
<text x="236" y="55.1">OUT</text>
<text x="106.1" y="60.3">SDATAIN</text>
<text x="106.1" y="62.1">SYNC</text>
<text x="106.1" y="63.8">RESETB</text>
<text x="128.2" y="63.8">OUT4</text>
<text x="230.5" y="62.1">EN</text>
<text x="236.3" y="62.1">ADJ</text>
<text x="106.1" y="70.8">GPIO3/PCMFS</text>
<text x="106.1" y="69.1">GPIO1/PCMCLK</text>
<text x="128.1" y="69.1">SPKR</text>
<text x="106.1" y="72.6">GPIO4/PCMDAC</text>
<text x="106.1" y="74.3">GPIO5/PCMADC</text>
<text x="128.2" y="74.3">OUT3</text>
<text x="106.1" y="79.6">AUX4</text>
<text x="106.1" y="83.1">NC</text>
<text x="106.1" y="86.6">NC</text>
<text x="106.1" y="88.3">NC</text>
<text x="106.1" y="84.9">NC</text>
<text x="127.5" y="86.6">MONO</text>
<text x="129.3" y="98.9">HPL</text>
<text x="106.1" y="102.4">LINEL</text>
<text x="106.1" y="105.9">LINER</text>
<text x="129" y="104.1">HPR</text>
<text x="106.1" y="111.1">PCBEEP</text>
<text x="106.1" y="114.6">MONOIN</text>
<text x="106.1" y="119.9">MIC1</text>
<text x="124.3" y="119.9">GPIO2/IRQ</text>
<text x="106.1" y="125.2">MIC2A</text>
<text x="125.9" y="125.2">MICBIAS</text>
<text x="106.1" y="130.4">MIC2B</text>
<text x="128.2" y="128.7">CAP2</text>
<text x="106.1" y="135.7">MICCM</text>
<text x="128.1" y="132.2">VREF</text>
</g>
<g font-size="1.6" fill="#00f">
<text x="216.1" y="22.5">+</text>
<text x="233.7" y="22.5">+</text>
<text x="86.4" y="27.5">+</text>
<text x="95.2" y="27.5">+ CT20</text>
<text x="139" y="32.8">+ CT21</text>
<text x="149.5" y="32.8">+ CT22</text>
<text x="160.1" y="32.8">+ CT23</text>
<text x="170.6" y="32.8">+ CT24</text>
<text x="214.4" y="59.3">+</text>
<text x="268.7" y="61">+</text>
<text x="84.7" y="81.9">+</text>
<text x="139.8" y="99.9" transform="rotate(-90 139.8 99.9)">+</text>
<text x="139.8" y="105.2" transform="rotate(-90 139.8 105.2)">+</text>
<text x="142.5" y="134.5">+ CT30</text>
<text x="153.1" y="134.5">+ CT31</text>
<text x="165.3" y="134.5">+ CT32</text>
</g>
<g font-size="1.6" fill="#f00">
<text x="57" y="58.4">9 B_AC97_BITCLK</text>
<text x="59.5" y="56.6">9 B_AC97_SDO</text>
<text x="58.4" y="61.9">9 B_AC97_SYNC</text>
<text x="58.8" y="63.6">9 B_AC97_RSTn</text>
<text x="60.2" y="60.1">9 B_AC97_SDI</text>
<text x="53.1" y="68.9">9 B_PCM9714_SCLK</text>
<text x="53.1" y="70.7">9 B_PCM9714_SYNC</text>
<text x="53" y="74.3">9 B_PCM9714_SIN</text>
<text x="53.1" y="72.4">9 B_PCM9714_SOUT</text>
<text x="19.7" y="91.7">10 AC9714_LINEIN_L</text>
<text x="184.4" y="98.7">AC9714_OUT_L 10</text>
<text x="19.3" y="105.7">10 AC9714_LINEIN_R</text>
<text x="184.4" y="103.9">AC9714_OUT_R</text>
<text x="197.6" y="103.9">10</text>
<text x="22.1" y="119.7">10 AC9714_MIC</text>
<text x="186.2" y="125">AC9714_MICBIAS</text>
<text x="200.5" y="125">10</text>
</g>
<g font-size="1.3">
<text x="30.4" y="1.3">5</text>
<text x="87.6" y="1.3">4</text>
<text x="144.9" y="1.3">3</text>
<text x="202.1" y="1.3">2</text>
<text x="259.4" y="1.3">1</text>
<text x=".5" y="28">D</text>
<text x="288.4" y="28">D</text>
<text x=".5" y="78.4">C</text>
<text x="288.4" y="78.4">C</text>
<text x=".5" y="128.7">B</text>
<text x="288.4" y="128.7">B</text>
<text x=".5" y="179.1">A</text>
<text x="288.4" y="179.1">A</text>
<text x="30.4" y="204.4">5</text>
<text x="87.6" y="204.4">4</text>
<text x="144.9" y="204.4">3</text>
<text x="202.1" y="204.4">2</text>
<text x="259.4" y="204.4">1</text>
</g>
</svg>
